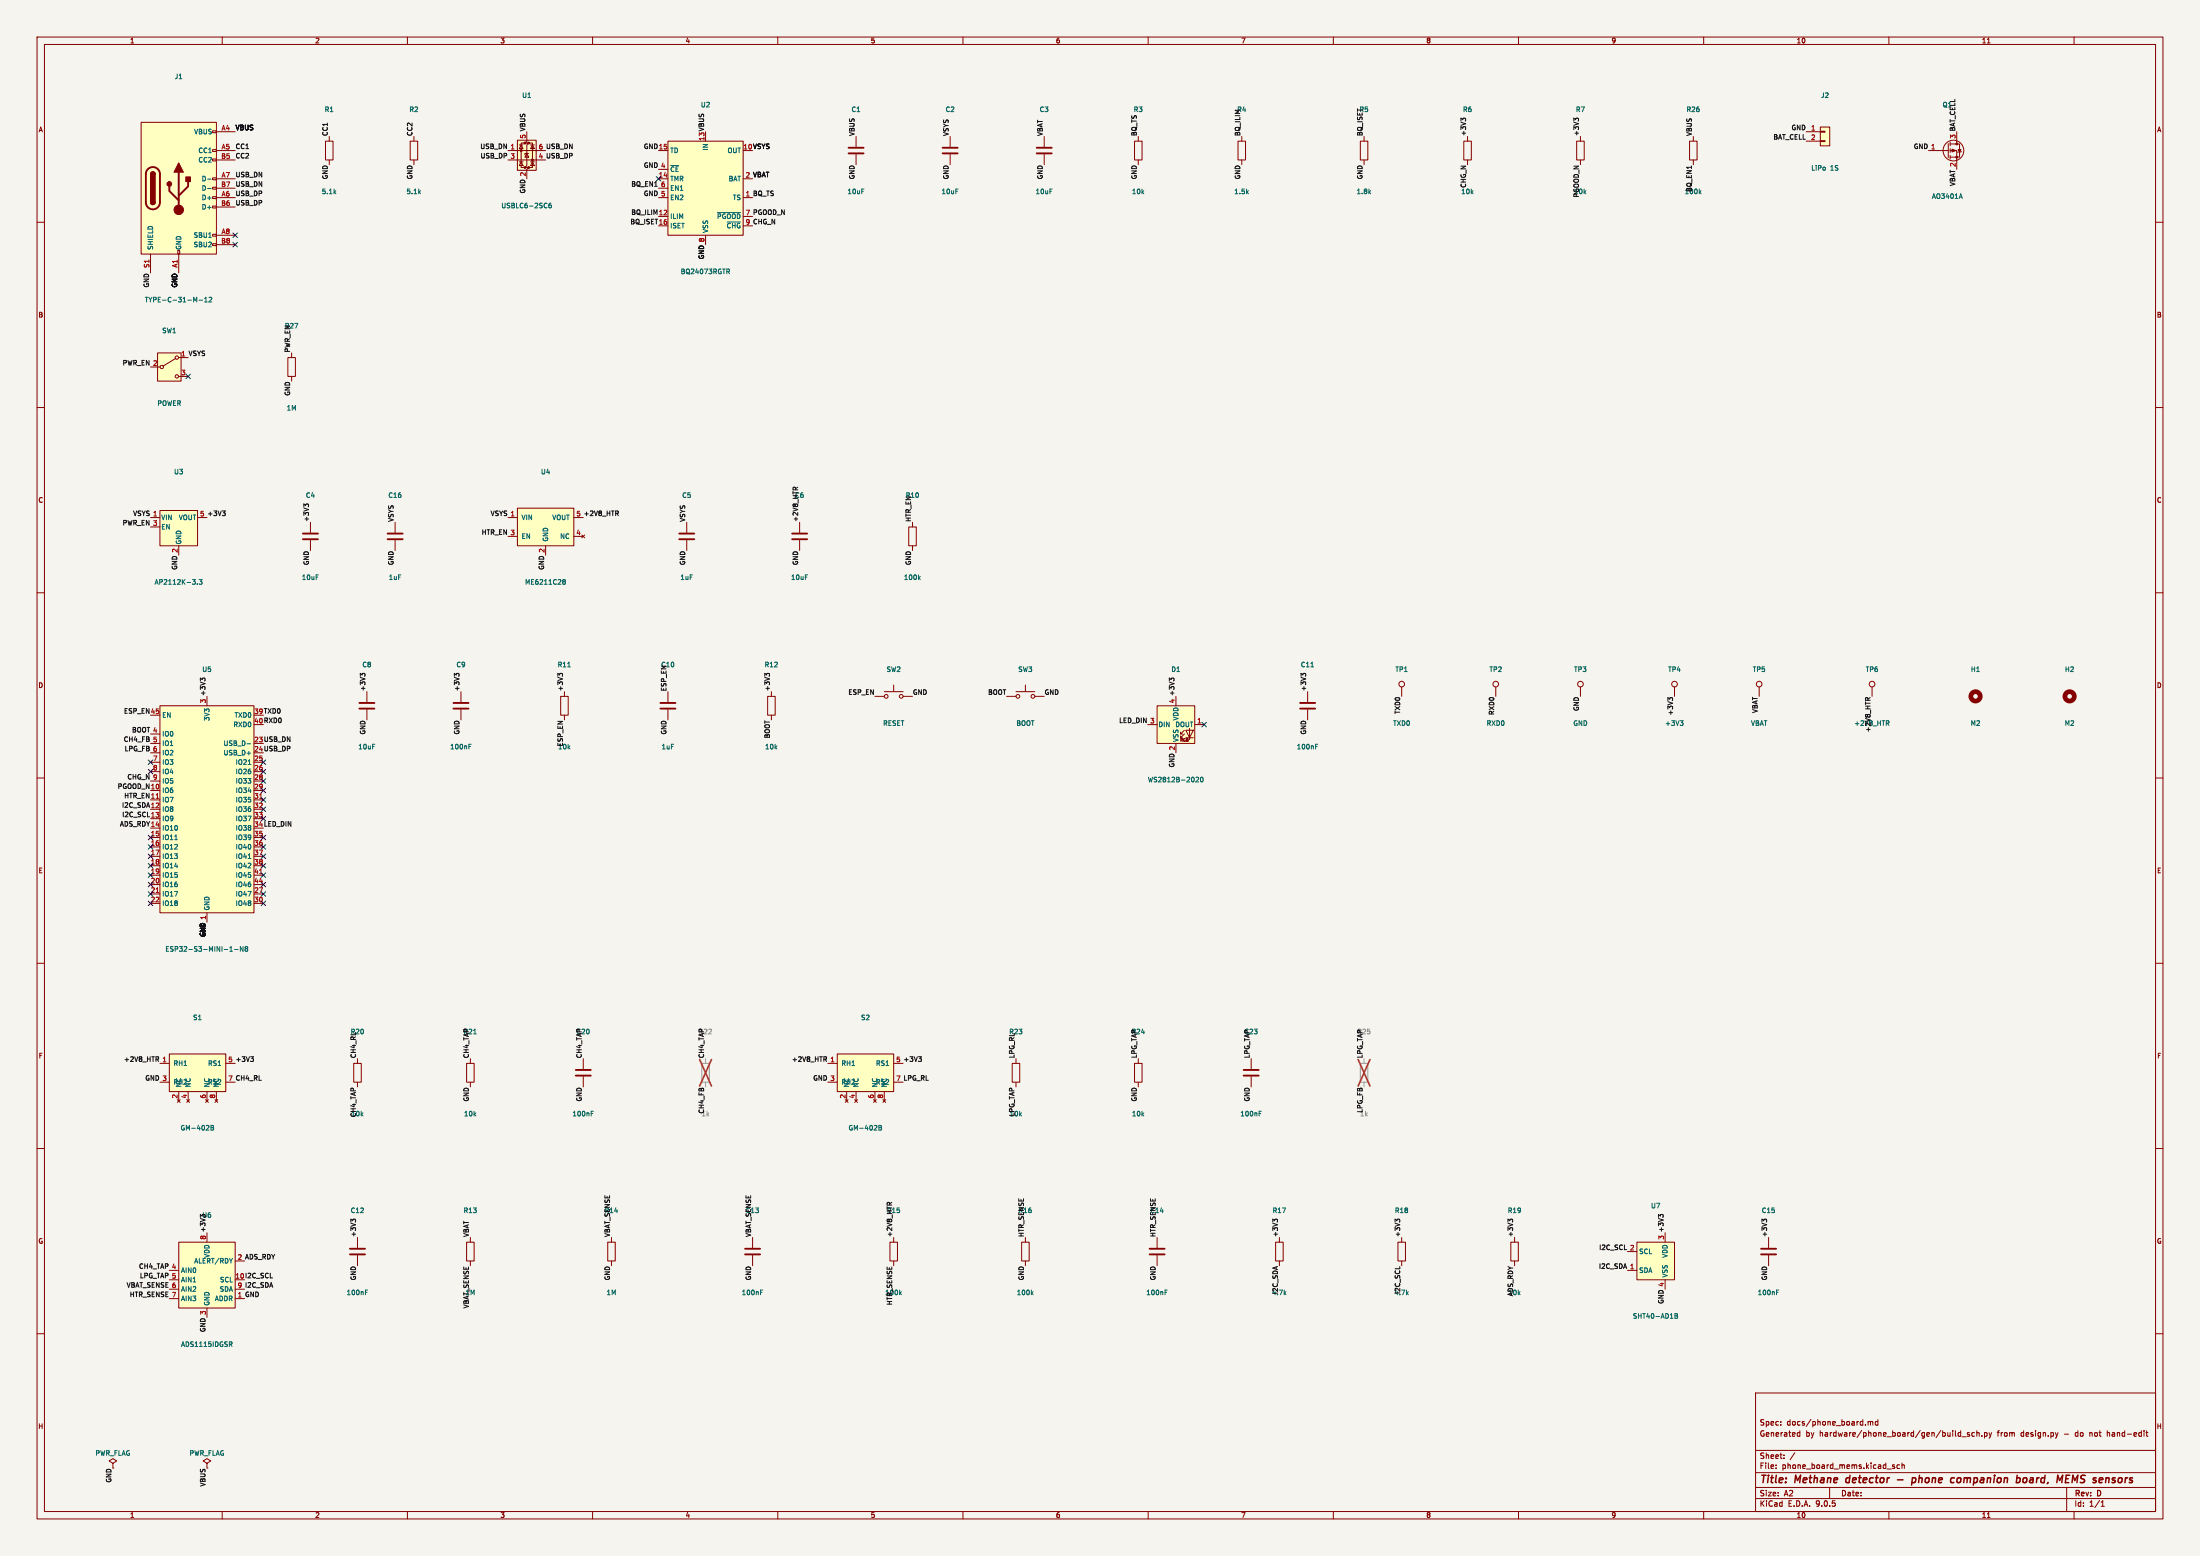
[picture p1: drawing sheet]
<svg xmlns="http://www.w3.org/2000/svg" width="594mm" height="420mm" viewBox="0 0 594 420" stroke-linecap="round" stroke-linejoin="round" font-family="sans-serif">
<path d="M0 0h594v420h-594z" fill="#f5f4ef" stroke="#f5f4ef" stroke-width=".27"/>
<g fill="none" stroke="#840000" stroke-width=".27">
<path d="M10 10h574v400h-574zM12 12h570v396h-570zM60 10v2M110 10v2M160 10v2M210 10v2M260 10v2M310 10v2M360 10v2M410 10v2M460 10v2M510 10v2"/>
<path d="M536.6 11.6h.7M560 10v2M10 60h2M582 60h2M10 110h2M582 110h2M10 160h2M582 160h2M10 210h2M582 210h2M10 260h2M582 260h2"/>
<path d="M10 310h2M582 310h2M10 360h2M474 376h108v32h-108zM582 360h2M474 397.5h108M474 391.5h108M479.5 396.2v.2M479.5 395.4v.2M481.7 393.5v.2M481.7 392.7v.2M484.6 392.1l-1.3 1.9"/>
<path d="M485.4 387.6h.6M485.4 386.7h.6M486 386.2v1.5M504.4 383.7v1M504.4 383.8l.4-.1 .2 .2M505 383.9l.2-.2h.4l.1 1M505 383.9v.8M507 383.7h-.4l-.3 .3 .2 .6h.5M507 383.2v1.5M511.5 395.4h-.3l-.2 .2v.2l.5 .1v.4h-.5M512.9 395.4h-.4l-.3 .3 .1 .6h.6M513.5 395.5l.6-.1 .1 1"/>
<path d="M513.5 394.9v1.5M529.7 387.8h1.2M531.7 386.7h-.3l-.2 .2v.2l.5 .1v.4h-.5M533.1 386.7h-.4l-.3 .3 .1 .6h.6M533.7 386.8l.6-.1 .1 1M533.7 386.2v1.5M535.1 387.5v.2M535.8 386.7h.4l.3 .3-.1 .6h-.6M535.8 386.7v1.5M537 386.7l.4 1M537.4 387.7l-.4 .5M537.7 386.7l-.3 1"/>
<path d="M555.7 386.7l-.4 1M564.2 386.7v1M564.3 386.7l-.1 .1M569 386.2v1.5M569.2 386.7l-.2 .1M579.4 386.7h.6M579.6 386.2v1.3l.4 .2M60 408v2M110 408v2M160 408v2M210 408v2M260 408v2"/>
<path d="M310 408v2M360 408v2M410 408v2M460 408v2M474 404.5h108M474 401.5h108M494 401.5v3M510 408v2M536.6 409.6h.7M558 401.5v6.5M560 408v2M567.3 406.6h.9"/>
<path d="M567.3 405.5l.4-.4v1.5"/>
</g>
<path d="M498.5 399.1l-.1 .7 .3 .4M512.3 399.4h1.5M516.4 399l.5-.1 .4 .3-.3 .9h-.8M516.4 398.9l-.3 2M529.3 399l-.4-.1-.4 .2-.1 .7 .3 .4 .6-.2M546.4 399.1l.3-.2 .5 .2v.7l-.2 .3-.5 .1-.3-.2zM557.8 399.1h.6M558.8 398.2h-.9l-.3 2h1" fill="none" stroke="#840000" stroke-width=".4"/>
<path d="M139.7 137.2h15.2v10.1h-15.2z" fill="#ffffc2"/>
<g fill="none" stroke="#840000" stroke-width=".27">
<path d="M137.2 139.7h2.5M139.7 137.2h15.2v10.1h-15.2zM154.9 139.7h2.6M137.2 144.8h2.5M147.3 147.3v2.6M154.9 144.8h2.6M157.1 144.4l.8 .8M157.9 144.4l-.8 .8M312.4 334v2.8M312.4 338.8v2.8M344.4 335.3h2.1v5.1h-2.1zM345.4 334v1.3"/>
<path d="M345.4 340.4v1.2"/>
</g>
<path d="M152 156.9l.2 .1M152.2 157h.2M152.2 157l-.2 .1M152.4 157h.1M152.5 156.5l-.5 .1M152.5 156.5l.1 .1M152.5 157l.1 .1M152.6 156.6l-.2 .4M152.6 157.1l-.1 .5h-.5M314.6 348.8h.4M314.6 348.2h.6" fill="none" stroke="#006464" stroke-width=".27"/>
<path d="M310.4 337.1h4.1M310.4 338.6h4.1" fill="none" stroke="#840000" stroke-width=".51"/>
<path d="M226.1 284.5h15.2v10.1h-15.2z" fill="#ffffc2"/>
<g fill="none" stroke="#840000" stroke-width=".27">
<path d="M223.5 287h2.6M223.5 292.1h2.6M226.1 284.5h15.2v10.1h-15.2zM228.2 296.8l.8 .8M228.6 294.6v2.6M229 296.8l-.8 .8M230.8 296.8l.7 .8M231.1 294.6v2.6M231.5 296.8l-.7 .8M235.8 296.8l.8 .8M236.2 294.6v2.6M236.6 296.8l-.8 .8"/>
<path d="M238.4 296.8l.7 .8M238.8 294.6v2.6M239.1 296.8l-.7 .8M241.3 287h2.5M241.3 292.1h2.5"/>
</g>
<path d="M237.3 303.8h.4l.3 .2-.3 .4 .3 .4-.2 .2h-.5zM237.3 304.4h.4" fill="none" stroke="#006464" stroke-width=".27"/>
<path d="M180.3 38.1h20.4v25.4h-20.4z" fill="#ffffc2"/>
<path d="M180.3 38.1h20.4v25.4h-20.4zM177.8 40.6h2.5M177.8 45.7h2.5M177.8 48.3h2.5M177.8 50.8h2.5M177.8 53.3h2.5M177.8 58.4h2.5M200.7 53.3h2.5M200.7 58.4h2.5M177.8 61h2.5M190.5 63.5v2.5M200.7 61h2.5" fill="none" stroke="#840000" stroke-width=".27"/>
<path d="M193.7 57.4h6.2M196.3 59.9h3.6M196.2 72.6h.5l.3 .3-.2 .3-.6 .1M196.5 73.3l.5 .6" fill="none" stroke="#006464" stroke-width=".27"/>
<path d="M48.3 335.3h15.2v17.8h-15.2z" fill="#ffffc2"/>
<g fill="none" stroke="#840000" stroke-width=".27">
<path d="M306.3 38.1h2.1v5.1h-2.1zM307.3 36.8v1.3M334.3 38.1h2v5.1h-2zM335.3 36.8v1.3M307.3 43.2v1.3M335.3 43.2v1.3M426.7 185.4v2.6M475 185.4v2.6M48.3 335.3h15.2v17.8h-15.2zM55.9 332.7v2.6M45.7 342.9h2.6M45.7 345.4h2.6"/>
<path d="M45.7 348h2.6M45.7 350.5h2.6M55.9 353.1v2.5M63.5 348h2.5M63.5 350.5h2.5"/>
<circle cx="426.7" cy="184.7" r=".76"/>
<circle cx="475" cy="184.7" r=".76"/>
</g>
<path d="M62.2 362.8l.5 .6M62.4 362.2l.3 .2-.3 .4" fill="none" stroke="#006464" stroke-width=".27"/>
<path d="M38.1 33h20.3v35.6h-20.3z" fill="#ffffc2"/>
<g fill="none" stroke="#840000" stroke-width=".27">
<path d="M38.1 33h20.3v35.6h-20.3zM57.4 35.3h1v.5h-1zM58.4 35.6h5.1M40.6 47l.2-.5 .5-.1 .4 .1 .2 .5M40.6 54.6l.2 .5 .5 .1 .4-.1 .2-.5M57.4 40.4h1v.5h-1zM57.4 42.9h1v.5h-1zM57.4 48h1v.5h-1zM57.4 50.5h1v.6h-1zM57.4 53.1h1v.5h-1zM57.4 55.6h1v.5h-1zM58.4 40.6h5.1"/>
<path d="M58.4 43.2h5.1M58.4 48.3h5.1M58.4 50.8h5.1M58.4 53.3h5.1M58.4 55.9h5.1M40.6 68.6v5.1M48 67.6h.5v1h-.5zM48.3 68.6v5.1M57.4 63.2h1v.6h-1zM57.4 65.8h1v.5h-1zM58.4 63.5h5.1M58.4 66h5.1"/>
<path d="M477.5 334v2.8M477.5 338.8v2.8"/>
</g>
<path d="M39.9 45.7a1.9 1.9 0 0 1 2.1-.5 1.9 1.9 0 0 1 1.2 1.8v7.6a1.91 1.91 0 0 1-1.9 1.9 1.91 1.91 0 0 1-1.9-1.9v-7.8zM45.7 50.3v1.3l2.6 2.5M48.3 46.5v10.1M50.8 49v1.3l-2.5 2.5M475.5 337.1h4.1M475.5 338.6h4.1" fill="none" stroke="#840000" stroke-width=".51"/>
<g fill="#840000" stroke="#840000" stroke-width=".27">
<path d="M40.6 47h1.3v7.6h-1.3z"/>
<path d="M40.8 46.5l.7-.1 .4 .6h-1.3z"/>
<path d="M40.6 54.6h1.3l-.2 .5-.4 .1-.5-.1z"/>
<path d="M48.3 43.9l1.2 2.6h-2.5z"/>
<path d="M50.2 47.8h1.2v1.2h-1.2z"/>
<circle cx="45.7" cy="49.7" r=".63"/>
<circle cx="48.3" cy="56.6" r="1.27"/>
</g>
<path d="M56 48.4h1M56 50.9h1M53.7 81h1M55.2 81.5h.8M55.2 80.6l.4-.4v1.3M56.5 80.4l.4-.2 .3 .4-.8 .9h.8M479.7 348.8h.4M479.7 348.2h.6" fill="none" stroke="#006464" stroke-width=".27"/>
<path d="M442 335.3h10.1v10.1h-10.1z" fill="#ffffc2"/>
<g fill="none" stroke="#840000" stroke-width=".27">
<path d="M87.9 38.1h2v5.1h-2zM88.9 36.8v1.3M231.1 36.8v2.8M256.5 36.8v2.8M281.9 36.8v2.8M395.2 38.1h2.1v5.1h-2.1zM396.2 36.8v1.3M456.2 38.1h2v5.1h-2zM457.2 36.8v1.3M88.9 43.2v1.3M231.1 41.7v2.8M256.5 41.7v2.8"/>
<path d="M281.9 41.7v2.8M396.2 43.2v1.3M457.2 43.2v1.3M83.8 141v2.8M83.8 145.8v2.8M124.5 186.7v2.8M124.5 191.5v2.8M151.4 188h2v5h-2zM152.4 186.7v1.3M152.4 193v1.3M505.5 185.4v2.6M273.3 287h2v5.1h-2z"/>
<path d="M274.3 285.8v1.2M274.3 292.1v1.3M439.4 337.8h2.6M442 335.3h10.1v10.1h-10.1zM449.6 332.7v2.6M439.4 342.9h2.6M449.6 345.4v2.6"/>
<circle cx="505.5" cy="184.7" r=".76"/>
</g>
<path d="M458.9 51.8l.4 .5M459.3 51.5l-.5 .4M153.3 180h.7M509.6 195.2l.4 .6M509.8 194.5l.2 .3-.2 .4M126.6 201.5h.4M126.6 200.9h.6M452.2 354.6h.5l.2 .2-.2 .4 .3 .4-.3 .2h-.5zM452.2 355.2h.5" fill="none" stroke="#006464" stroke-width=".27"/>
<path d="M229.1 39.9h4.1M254.5 39.9h4.1M279.9 39.9h4.1M229.1 41.4h4.1M254.5 41.4h4.1M279.9 41.4h4.1M81.8 144h4.1M81.8 145.5h4.1M122.4 189.7h4.1M122.4 191.3h4.1" fill="none" stroke="#840000" stroke-width=".51"/>
<circle cx="558.8" cy="188" r="1.27" fill="none" stroke="#840000" stroke-width="1.3"/>
<path d="M139.7 37.8h5.1v8.2h-5.1z" fill="#ffffc2"/>
<g fill="#840000" stroke="#840000" stroke-width=".27">
<circle cx="140.7" cy="40.6" r=".25"/>
<circle cx="141.7" cy="38.6" r=".25"/>
<circle cx="141.7" cy="45.2" r=".25"/>
<circle cx="142.7" cy="38.6" r=".25"/>
<circle cx="142.7" cy="45.2" r=".25"/>
<circle cx="143.8" cy="43.2" r=".25"/>
</g>
<g fill="none" stroke="#840000" stroke-width=".27">
<path d="M139.7 37.8h5.1v8.2h-5.1zM140.2 39.1h1M140.7 39.1l.5 1h-1zM141.7 38.6h-1v6.6h1M142.2 35.6v2.5l-.5 .5h1l-.5 .5v5.6l-.5 .5h1l-.5 .5v2.6M142.7 38.6h1.1v6.6h-1.1M143.3 39.1h1M143.8 39.1l.5 1h-1zM425.7 38.1h2v5.1h-2zM426.7 36.8v1.3M137.2 40.6h10.1M137.2 43.2h7.6"/>
<path d="M140.2 43.7h1M140.7 43.7l.5 1h-1zM142.2 41.4l.5 1h-1zM142.7 41.4h-1v.4M143.3 43.7h1M143.8 43.7l.5 1h-1zM426.7 43.2v1.3M106.7 141v2.8M106.7 145.8v2.8M245.4 142.2h2v5.1h-2zM246.4 141v1.2M246.4 147.3v1.3"/>
<path d="M452.1 185.4v2.6M377.4 335.3h2.1v5.1h-2.1zM378.5 334v1.3M407.9 335.3h2.1v5.1h-2.1zM408.9 334v1.3M378.5 340.4v1.2M408.9 340.4v1.2"/>
<circle cx="452.1" cy="184.7" r=".76"/>
</g>
<path d="M148.8 54.8l-.6 .3v.8l.2 .2 .4-.1v-.6l-.4-.1-.2 .3M248.1 156l.4 .4M248.5 155.6l-.5 .5M453.6 194.5h.8l-.4 .5M454.2 195l.2 .3-.2 .5" fill="none" stroke="#006464" stroke-width=".27"/>
<path d="M104.6 144h4.1M104.6 145.5h4.1" fill="none" stroke="#840000" stroke-width=".51"/>
<path d="M491.5 34.3h2.5v5.1h-2.5z" fill="#ffffc2"/>
<g fill="none" stroke="#840000" stroke-width=".27">
<path d="M110.7 38.1h2.1v5.1h-2.1zM111.8 36.8v1.3M367.3 38.1h2v5.1h-2zM368.3 36.8v1.3M487.7 35.6h3.8M487.7 38.1h3.8M491.5 34.3h2.5v5.1h-2.5zM491.5 35.4h1.3v.3h-1.3zM491.5 38h1.3v.2h-1.3zM526 38.7v3.8M526.5 38.9h2.6v3.5h-2.6M526.5 38.4v1"/>
<path d="M528.3 35.6v3.3M111.8 43.2v1.3M368.3 43.2v1.3M520.7 40.6h5.3M526.5 40.6h1.8v5.1M526.5 40.1v1M526.5 41.9v1M528.7 40.4h.8l-.4 .6zM529.6 40.9l-1 .2M99.1 186.7v2.8M99.1 191.5v2.8"/>
<circle cx="527.4" cy="40.6" r="2.79"/>
</g>
<g fill="#840000" stroke="#840000" stroke-width=".27">
<path d="M527 40.3l1.1 .3-1.1 .4z"/>
<circle cx="528.3" cy="38.9" r=".25"/>
<circle cx="528.3" cy="42.4" r=".25"/>
</g>
<path d="M529.4 52.3l.4 1.3" fill="none" stroke="#006464" stroke-width=".27"/>
<path d="M97 189.7h4.1M97 191.3h4.1" fill="none" stroke="#840000" stroke-width=".51"/>
<path d="M42.5 95.3h6.4v7.6h-6.4z" fill="#ffffc2"/>
<g fill="none" stroke="#840000" stroke-width=".27">
<path d="M40.6 99.1h2.6M42.5 95.3h6.4v7.6h-6.4zM47.4 96.8l-3.3 2M48.3 96.5h2.5M77.7 96.5h2.1v5.1h-2.1zM78.7 95.3v1.2M48.3 101.6h2.5M78.7 101.6v1.3M353.1 186.7v2.8M353.1 191.5v2.8M378.5 185.4v2.6M403.9 185.4v2.6"/>
<path d="M203.2 334v2.8M203.2 338.8v2.8"/>
<circle cx="43.7" cy="99.1" r=".46"/>
<circle cx="47.8" cy="96.5" r=".46"/>
<circle cx="47.8" cy="101.6" r=".46"/>
<circle cx="378.5" cy="184.7" r=".76"/>
<circle cx="403.9" cy="184.7" r=".76"/>
</g>
<circle cx="533.4" cy="188" r="1.27" fill="none" stroke="#840000" stroke-width="1.3"/>
<path d="M189.5 287h2v5.1h-2zM190.5 285.8v1.2M190.5 292.1v1.3M367.3 287h2v5.1h-2zM368.3 285.8v1.2M368.3 292.1v1.3" fill="none" stroke="#9c9b98" stroke-width=".27"/>
<path d="M188.9 286l3.2 7.1M192.1 286l-3.2 7.1M366.7 286l3.2 7.1M369.9 286l-3.2 7.1" fill="none" stroke="#e12e31" stroke-width=".46"/>
<path d="M351 189.7h4.1M351 191.3h4.1M201.2 337.1h4M201.2 338.6h4" fill="none" stroke="#840000" stroke-width=".51"/>
<path d="M353.9 180h.8M355.2 201.5h.4M355.2 200.9h.6M205.3 348.8h.5M205.3 348.2h.7" fill="none" stroke="#006464" stroke-width=".27"/>
<path d="M43.2 137.8h10.1v9.5h-10.1z" fill="#ffffc2"/>
<g fill="none" stroke="#840000" stroke-width=".27">
<path d="M40.6 139.7h2.6M43.2 137.8h10.1v9.5h-10.1zM53.3 139.7h2.6M40.6 142.2h2.6M48.3 147.3v2.6M306.3 287h2.1v5.1h-2.1zM307.3 285.8v1.2M307.3 292.1v1.3M337.8 285.8v2.7M337.8 290.6v2.8M240.3 335.3h2v5.1h-2zM241.3 334v1.3"/>
<path d="M275.8 335.3h2.1v5.1h-2.1zM276.9 334v1.3M241.3 340.4v1.2M276.9 340.4v1.2"/>
</g>
<path d="M51.9 156.4h.8l-.4 .5M52.7 157v.6M53.3 157.6v.1M53.8 156.4h.7l-.4 .5 .4 .1v.6h-.7M340 299.9h.6M340 300.6h.4M243 349l.4 .5M243.4 348.6l-.5 .5M278.6 349l.3 .5M278.9 348.6l-.4 .5" fill="none" stroke="#006464" stroke-width=".27"/>
<path d="M335.8 288.8h4.1M335.8 290.3h4.1" fill="none" stroke="#840000" stroke-width=".51"/>
<path d="M43.2 190.5h25.4v55.9h-25.4z" fill="#ffffc2"/>
<g fill="none" stroke="#840000" stroke-width=".27">
<path d="M40.6 193h2.6M40.6 198.1h2.6M43.2 190.5h25.4v55.9h-25.4zM55.9 188v2.5M40.6 200.7h2.6M40.6 203.2h2.6M40.6 205.7h2.6M40.6 208.3h2.6M40.6 210.8h2.6M40.6 213.4h2.6M40.6 215.9h2.6M40.6 218.4h2.6"/>
<path d="M68.6 205.7h2.5M68.6 208.3h2.5M68.6 210.8h2.5M68.6 213.4h2.5M68.6 215.9h2.5M68.6 218.4h2.5M40.6 221h2.6M40.6 223.5h2.6M40.6 226.1h2.6M40.6 228.6h2.6M40.6 231.1h2.6M40.6 233.7h2.6"/>
<path d="M40.6 236.2h2.6M40.6 238.8h2.6M68.6 221h2.5M68.6 226.1h2.5M68.6 228.6h2.5M68.6 231.1h2.5M68.6 233.7h2.5M68.6 236.2h2.5M68.6 238.8h2.5M40.6 241.3h2.6M40.6 243.8h2.6M55.9 246.4v2.5"/>
<path d="M68.6 241.3h2.5M68.6 243.8h2.5"/>
</g>
<path d="M42.2 215.5h.7M70.1 215.5h.7M70.1 235.8h.7M42.2 240.9h.7" fill="none" stroke="#a90000" stroke-width=".27"/>
<path d="M66.7 200.8h1M67 206.3h.7M47.2 226.6h.7M67 231.7h.7M62 256.8h.8M62 255.9l.4-.4v1.3M63.3 256.3h1M65.6 255.5v1.3l-.7-1.3v1.3M66.4 256l-.2 .3 .2 .5 .5-.3-.3-.5M66.4 256l-.2-.2 .2-.3 .5 .2-.3 .3M66.4 256h.2" fill="none" stroke="#006464" stroke-width=".27"/>
<path d="M45.7 284.5h15.3v10.1h-15.3z" fill="#ffffc2"/>
<g fill="none" stroke="#840000" stroke-width=".27">
<path d="M185.4 141v2.8M185.4 145.8v2.8M180.3 186.7v2.8M180.3 191.5v2.8M207.3 188h2v5h-2zM208.3 186.7v1.3M208.3 193v1.3M236.2 188h2.6M238.8 186.7h5M241.3 184.9v1.8M243.8 188h2.6M271.8 188h2.5"/>
<path d="M274.3 186.7h5.1M276.9 184.9v1.8M279.4 188h2.5M43.2 287h2.5M43.2 292.1h2.5M45.7 284.5h15.3v10.1h-15.3zM47.9 296.8l.7 .8M48.3 294.6v2.6M48.6 296.8l-.7 .8M50.4 296.8l.8 .8M50.8 294.6v2.6M51.2 296.8l-.8 .8"/>
<path d="M55.5 296.8l.8 .8M55.9 294.6v2.6M56.3 296.8l-.8 .8M58 296.8l.8 .8M58.4 294.6v2.6M58.8 296.8l-.8 .8M61 287h2.5M61 292.1h2.5M95.5 287h2v5.1h-2zM96.5 285.8v1.2M96.5 292.1v1.3M126 287h2v5.1h-2z"/>
<path d="M127 285.8v1.2M127 292.1v1.3M157.5 285.8v2.7M157.5 290.6v2.8M96.5 334v2.8M96.5 338.8v2.8M126 335.3h2v5.1h-2zM127 334v1.3M164.1 335.3h2v5.1h-2zM165.1 334v1.3M127 340.4v1.2M165.1 340.4v1.2"/>
<path d="M30.5 395l1-.7-1-.6-1 .6 1 .7v1.2M55.9 395l1-.7-1-.6-1 .6 1 .7v1.2"/>
<circle cx="239.3" cy="188" r=".51"/>
<circle cx="243.3" cy="188" r=".51"/>
<circle cx="274.8" cy="188" r=".51"/>
<circle cx="278.9" cy="188" r=".51"/>
</g>
<path d="M127.9 279.1h.7M159.6 299.9h.6M57 303.8h.4l.2 .2-.2 .4 .3 .4-.2 .2h-.5zM57 304.4h.4M159.6 300.6h.5M98.7 348.8h.4M98.7 348.2h.6" fill="none" stroke="#006464" stroke-width=".27"/>
<path d="M183.4 144h4.1M183.4 145.5h4.1M178.3 189.7h4.1M178.3 191.3h4.1M155.4 288.8h4.1M155.4 290.3h4.1M94.5 337.1h4.1M94.5 338.6h4.1" fill="none" stroke="#840000" stroke-width=".51"/>
<path d="M312.4 190.5h10.2v10.2h-10.2z" fill="#ffffc2"/>
<g fill="none" stroke="#840000" stroke-width=".27">
<path d="M215.9 141v2.8M215.9 145.8v2.8M309.9 195.6h2.5M312.4 190.5h10.2v10.2h-10.2zM318.8 198.1h.5M318.8 199.1h.5M319.8 197.1l-1 1v-.5M319.8 198.1l-1 1v-.5M320.2 197.1h2l-1 2zM320.2 199.1h2M321.2 196.6v3M322.6 195.6h2.5"/>
<path d="M317.5 200.7v2.5"/>
</g>
<path d="M322.9 209.9l.5-.1 .2 .3-.7 .9h.7M324.2 209.9l.2-.1a.62 .62 0 0 1 .5 .6 .62 .62 0 0 1-.6 .6l-.2-.4z" fill="none" stroke="#006464" stroke-width=".27"/>
<path d="M213.9 144h4M213.9 145.5h4" fill="none" stroke="#840000" stroke-width=".51"/>
<g fill="none" stroke="#0f0f0f" stroke-width=".27">
<path d="M394.9 32.1l.3-.2 .5 .2M394.9 32.3l-.4-.4v.8M425.4 32.3l-.5-.4v.8M425.4 32.1l.3-.2 .5 .2M60 137.9h.8l-.4 .5M60.6 138.4l.2 .2-.2 .6M82.5 136.5l-.5-.5v.8M82.5 136.3l.3-.3 .5 .3M166.5 138.6l.5 .6M166.7 137.9l.3 .3-.3 .4M214.1 131.7l.3-.2 .4 .2M215.4 131.5l-.6 .4"/>
<path d="M54.6 183.4l-.5-.4v.8M54.6 183.3l.2-.3 .6 .3M97.8 182.2l-.5-.4v.7M97.8 182l.2-.2 .5 .2M123.2 182l.2-.2 .5 .2M123.2 182.2l-.5-.4v.7M151.1 182l.2-.2 .6 .2M151.1 182.2l-.5-.4v.7M207 182l.2-.2 .6 .2M207 182.2l-.5-.4v.7M316.2 183.3l.2-.3 .6 .3M316.2 183.4l-.5-.4v.8"/>
<path d="M351.8 182l.2-.2 .5 .2M351.8 182.2l-.5-.4v.7M450.8 188.7l-.5-.4v.8M450.8 188.5l.3-.2 .5 .2M503.7 188.5l.2-.2 .4 .2M504.9 188.3l-.6 .4M42.4 285.9l.4 .6M42.6 285.2l.2 .3-.2 .4M67.7 285.2h.7l-.4 .5M68.2 285.7l.2 .3-.2 .5M222.8 285.9l.4 .6M222.9 285.2l.3 .3-.3 .4"/>
<path d="M248 285.2h.8l-.4 .5M248.5 285.7l.3 .3-.3 .5M95.2 329.3l.3-.2 .5 .2M95.2 329.5l-.5-.4v.8M239.5 324.8l.3-.3 .4 .3M240.8 324.5l-.6 .5M344.1 329.5l-.4-.4v.8M344.1 329.3l.3-.2 .5 .2M377.2 329.3l.2-.2 .5 .2M377.2 329.5l-.5-.4v.8M407.6 329.3l.3-.2 .5 .2M407.6 329.5l-.4-.4v.8"/>
<path d="M448.3 328.2l-.5-.4v.8M448.3 328l.2-.2 .6 .2M476.2 329.3l.3-.2 .5 .2M476.2 329.5l-.5-.4v.8"/>
</g>
<g fill="none" stroke="#000084" stroke-width=".27">
<path d="M177.2 47.7l1.2 1.2M178.4 47.7l-1.2 1.2M62.9 62.9l1.2 1.2M62.9 65.4l1.2 1.2M64.1 62.9l-1.2 1.2M64.1 65.4l-1.2 1.2M50.2 101l1.2 1.2M51.4 101l-1.2 1.2M324.5 195l1.2 1.2M325.7 195l-1.2 1.2M40 207.7l1.2 1.2M40 205.1l1.2 1.2"/>
<path d="M41.2 207.7l-1.2 1.2M41.2 205.1l-1.2 1.2M70.5 212.8l1.2 1.2M70.5 217.8l1.2 1.2M70.5 215.3l1.2 1.2M70.5 210.2l1.2 1.2M70.5 207.7l1.2 1.2M70.5 205.1l1.2 1.2M71.7 212.8l-1.2 1.2M71.7 217.8l-1.2 1.2M71.7 215.3l-1.2 1.2M71.7 210.2l-1.2 1.2"/>
<path d="M71.7 207.7l-1.2 1.2M71.7 205.1l-1.2 1.2M40 233.1l1.2 1.2M40 225.5l1.2 1.2M40 230.5l1.2 1.2M40 228l1.2 1.2M40 238.2l1.2 1.2M40 235.6l1.2 1.2M41.2 233.1l-1.2 1.2M41.2 225.5l-1.2 1.2M41.2 230.5l-1.2 1.2M41.2 228l-1.2 1.2"/>
<path d="M41.2 235.6l-1.2 1.2M41.2 238.2l-1.2 1.2M70.5 228l1.2 1.2M70.5 225.5l1.2 1.2M70.5 235.6l1.2 1.2M70.5 233.1l1.2 1.2M70.5 238.2l1.2 1.2M70.5 220.4l1.2 1.2M70.5 230.5l1.2 1.2M71.7 228l-1.2 1.2M71.7 225.5l-1.2 1.2M71.7 235.6l-1.2 1.2"/>
<path d="M71.7 233.1l-1.2 1.2M71.7 238.2l-1.2 1.2M71.7 220.4l-1.2 1.2M71.7 230.5l-1.2 1.2M40 243.2l1.2 1.2M40 240.7l1.2 1.2M41.2 243.2l-1.2 1.2M41.2 240.7l-1.2 1.2M70.5 243.2l1.2 1.2M70.5 240.7l1.2 1.2M71.7 243.2l-1.2 1.2M71.7 240.7l-1.2 1.2"/>
</g>
<g font-size="2.8" fill="#840000">
<text x="475" y="400.9">Title:</text>
<text x="484.7" y="400.9">Methane</text>
<text x="499.3" y="400.9">detector</text>
<text x="518.7" y="400.9">phone</text>
<text x="530" y="400.9">companion</text>
<text x="548.5" y="400.9">board,</text>
<text x="560.2" y="400.9">MEMS</text>
<text x="570.8" y="400.9">sensors</text>
</g>
<g font-size="2.1" fill="#840000">
<text x="475" y="388">Generated</text>
<text x="475" y="385">Spec:</text>
<text x="482.4" y="385">docs/phone_board.md</text>
<text x="487.5" y="388">by</text>
<text x="491.3" y="388">hardware/phone_board/gen/build_sch.py</text>
<text x="539.5" y="388">from</text>
<text x="545.9" y="388">design.py</text>
<text x="557.7" y="388">-</text>
<text x="560.9" y="388">do</text>
<text x="564.9" y="388">not</text>
<text x="569.8" y="388">hand-edit</text>
<text x="475" y="394">Sheet:</text>
<text x="475" y="396.7">File:</text>
<text x="481.1" y="396.7">phone_board_mems.kicad_sch</text>
<text x="475" y="406.9">KiCad</text>
<text x="475" y="404.1">Size:</text>
<text x="481.7" y="404.1">A2</text>
<text x="482.7" y="406.9">E.D.A.</text>
<text x="490.3" y="406.9">9.0.5</text>
<text x="497" y="404.1">Date:</text>
<text x="560" y="404.3">Rev:</text>
<text x="560" y="406.9">Id:</text>
<text x="564.1" y="406.9">1/1</text>
<text x="566.4" y="404.3">D</text>
</g>
<g font-size="1.8" fill="#840000">
<text x="35" y="11.9">1</text>
<text x="85" y="11.9">2</text>
<text x="135" y="11.9">3</text>
<text x="185" y="11.9">4</text>
<text x="235" y="11.9">5</text>
<text x="285" y="11.9">6</text>
<text x="335" y="11.9">7</text>
<text x="385" y="11.9">8</text>
<text x="435" y="11.9">9</text>
<text x="485" y="11.9">10</text>
<text x="535" y="11.9">11</text>
<text x="10.3" y="35.9">A</text>
<text x="582.3" y="35.9">A</text>
<text x="10.3" y="85.9">B</text>
<text x="582.3" y="85.9">B</text>
<text x="10.3" y="135.9">C</text>
<text x="582.3" y="135.9">C</text>
<text x="10.3" y="185.9">D</text>
<text x="582.3" y="185.9">D</text>
<text x="10.3" y="235.9">E</text>
<text x="582.3" y="235.9">E</text>
<text x="10.3" y="285.9">F</text>
<text x="582.3" y="285.9">F</text>
<text x="10.3" y="335.9">G</text>
<text x="582.3" y="335.9">G</text>
<text x="10.2" y="385.9">H</text>
<text x="582.2" y="385.9">H</text>
<text x="35" y="409.9">1</text>
<text x="85" y="409.9">2</text>
<text x="135" y="409.9">3</text>
<text x="185" y="409.9">4</text>
<text x="235" y="409.9">5</text>
<text x="285" y="409.9">6</text>
<text x="335" y="409.9">7</text>
<text x="385" y="409.9">8</text>
<text x="435" y="409.9">9</text>
<text x="485" y="409.9">10</text>
<text x="535" y="409.9">11</text>
</g>
<g font-size="1.8" fill="#006464">
<text x="47.1" y="21.5">J1</text>
<text x="140.9" y="26.6">U1</text>
<text x="189.1" y="29.2">U2</text>
<text x="491.6" y="26.6">J2</text>
<text x="87.6" y="30.4">R1</text>
<text x="110.4" y="30.4">R2</text>
<text x="229.8" y="30.4">C1</text>
<text x="255.2" y="30.4">C2</text>
<text x="280.6" y="30.4">C3</text>
<text x="306" y="30.4">R3</text>
<text x="394.9" y="30.4">R6</text>
<text x="425.4" y="30.4">R7</text>
<text x="455.3" y="30.4">R26</text>
<text x="52.3" y="36.4">VBUS</text>
<text x="53.5" y="41.5">CC1</text>
<text x="180.8" y="41.5">TD</text>
<text x="191.4" y="40.7" transform="rotate(-90 191.4 40.7)">IN</text>
<text x="196.3" y="41.5">OUT</text>
<text x="53.5" y="44">CC2</text>
<text x="180.8" y="46.6">~{CE}</text>
<text x="488.9" y="46.2">LiPo</text>
<text x="494.2" y="46.2">1S</text>
<text x="54.4" y="49.1">D-</text>
<text x="54.4" y="51.7">D-</text>
<text x="86.8" y="52.6">5.1k</text>
<text x="109.6" y="52.6">5.1k</text>
<text x="180.8" y="49.1">TMR</text>
<text x="180.8" y="51.7">EN1</text>
<text x="196.6" y="49.1">BAT</text>
<text x="228.7" y="52.6">10uF</text>
<text x="254.1" y="52.6">10uF</text>
<text x="279.5" y="52.6">10uF</text>
<text x="305.5" y="52.6">10k</text>
<text x="333.2" y="52.6">1.5k</text>
<text x="366.2" y="52.6">1.8k</text>
<text x="394.4" y="52.6">10k</text>
<text x="521.5" y="53.9">AO3401A</text>
<text x="54.4" y="54.2">D+</text>
<text x="54.4" y="56.7">D+</text>
<text x="135.2" y="56.4">USBLC6-2SC6</text>
<text x="180.8" y="54.2">EN2</text>
<text x="180.8" y="59.3">ILIM</text>
<text x="193.5" y="59.3">~{PGOOD}</text>
<text x="197.8" y="54.2">TS</text>
<text x="52.2" y="64.4">SBU1</text>
<text x="180.8" y="61.8">ISET</text>
<text x="191.4" y="63" transform="rotate(-90 191.4 63)">VSS</text>
<text x="41.5" y="67.6" transform="rotate(-90 41.5 67.6)">SHIELD</text>
<text x="49.1" y="67.6" transform="rotate(-90 49.1 67.6)">GND</text>
<text x="52.2" y="66.9">SBU2</text>
<text x="183.7" y="74.2">BQ24073RGTR</text>
<text x="39" y="81.8">TYPE-C-31-M-12</text>
<text x="43.7" y="90.1">SW1</text>
<text x="42.4" y="109.7">POWER</text>
<text x="77.3" y="111">1M</text>
<text x="46.9" y="128.2">U3</text>
<text x="145.9" y="128.2">U4</text>
<text x="82.5" y="134.6">C4</text>
<text x="104.7" y="134.6">C16</text>
<text x="184.1" y="134.6">C5</text>
<text x="43.4" y="140.6">VIN</text>
<text x="43.4" y="143.1">EN</text>
<text x="48.2" y="140.6">VOUT</text>
<text x="140.7" y="140.6">VIN</text>
<text x="149" y="140.6">VOUT</text>
<text x="49.1" y="147.1" transform="rotate(-90 49.1 147.1)">GND</text>
<text x="140.7" y="145.6">EN</text>
<text x="148.2" y="146.3" transform="rotate(-90 148.2 146.3)">GND</text>
<text x="151.1" y="145.6">NC</text>
<text x="41.6" y="158">AP2112K-3.3</text>
<text x="81.4" y="156.7">10uF</text>
<text x="104.9" y="156.7">1uF</text>
<text x="141.7" y="158">ME6211C28</text>
<text x="183.6" y="156.7">1uF</text>
<text x="213.5" y="156.7">10uF</text>
<text x="244" y="156.7">100k</text>
<text x="54.5" y="181.6">U5</text>
<text x="97.7" y="180.3">C8</text>
<text x="123.1" y="180.3">C9</text>
<text x="150.5" y="180.3">R11</text>
<text x="206.3" y="180.3">R12</text>
<text x="239.3" y="181.6">SW2</text>
<text x="274.8" y="181.6">SW3</text>
<text x="316.2" y="181.6">D1</text>
<text x="351.1" y="180.3">C11</text>
<text x="376.6" y="181.6">TP1</text>
<text x="402" y="181.6">TP2</text>
<text x="424.9" y="181.6">TP3</text>
<text x="450.3" y="181.6">TP4</text>
<text x="473.2" y="181.6">TP5</text>
<text x="503.6" y="181.6">TP6</text>
<text x="532" y="181.6">H1</text>
<text x="557.4" y="181.6">H2</text>
<text x="43.7" y="193.9">EN</text>
<text x="56.7" y="194.7" transform="rotate(-90 56.7 194.7)">3V3</text>
<text x="62.9" y="196.4">RXD0</text>
<text x="63.2" y="193.9">TXD0</text>
<text x="238.3" y="196.1">RESET</text>
<text x="274.3" y="196.1">BOOT</text>
<text x="312.7" y="196.4">DIN</text>
<text x="317.2" y="196.4">DOUT</text>
<text x="318.4" y="194.6" transform="rotate(-90 318.4 194.6)">VDD</text>
<text x="376" y="196.1">TXD0</text>
<text x="401.3" y="196.1">RXD0</text>
<text x="424.7" y="196.1">GND</text>
<text x="449.5" y="196.1">+3V3</text>
<text x="472.7" y="196.1">VBAT</text>
<text x="532" y="196.1">M2</text>
<text x="557.4" y="196.1">M2</text>
<text x="43.7" y="199">IO0</text>
<text x="43.7" y="201.5">IO1</text>
<text x="60.2" y="201.5">USB_D-</text>
<text x="96.6" y="202.4">10uF</text>
<text x="121.4" y="202.4">100nF</text>
<text x="178.5" y="202.4">1uF</text>
<text x="206.5" y="202.4">10k</text>
<text x="318.4" y="200.4" transform="rotate(-90 318.4 200.4)">VSS</text>
<text x="350" y="202.4">100nF</text>
<text x="43.7" y="204.1">IO2</text>
<text x="43.7" y="206.6">IO3</text>
<text x="43.7" y="209.1">IO4</text>
<text x="60.2" y="204.1">USB_D+</text>
<text x="63.5" y="206.6">IO21</text>
<text x="63.5" y="209.1">IO26</text>
<text x="43.7" y="211.7">IO5</text>
<text x="43.7" y="214.2">IO6</text>
<text x="63.5" y="211.7">IO33</text>
<text x="63.5" y="214.2">IO34</text>
<text x="309.8" y="211.3">WS2812B-2020</text>
<text x="43.7" y="216.8">IO7</text>
<text x="43.7" y="219.3">IO8</text>
<text x="43.7" y="221.8">IO9</text>
<text x="63.5" y="216.8">IO35</text>
<text x="63.5" y="219.3">IO36</text>
<text x="63.5" y="221.8">IO37</text>
<text x="43.7" y="224.4">IO10</text>
<text x="43.7" y="226.9">IO11</text>
<text x="63.5" y="224.4">IO38</text>
<text x="63.5" y="226.9">IO39</text>
<text x="43.7" y="229.5">IO12</text>
<text x="43.7" y="232">IO13</text>
<text x="63.5" y="229.5">IO40</text>
<text x="63.5" y="232">IO41</text>
<text x="43.7" y="234.5">IO14</text>
<text x="43.7" y="237.1">IO15</text>
<text x="43.7" y="239.6">IO16</text>
<text x="63.5" y="234.5">IO42</text>
<text x="63.5" y="237.1">IO45</text>
<text x="63.5" y="239.6">IO46</text>
<text x="43.7" y="242.2">IO17</text>
<text x="43.7" y="244.7">IO18</text>
<text x="56.7" y="245.9" transform="rotate(-90 56.7 245.9)">GND</text>
<text x="63.5" y="242.2">IO47</text>
<text x="63.5" y="244.7">IO48</text>
<text x="44.5" y="257.1">ESP32-S3-MINI-1-N8</text>
<text x="52" y="275.5">S1</text>
<text x="232.4" y="275.5">S2</text>
<text x="46.7" y="287.9">RH1</text>
<text x="56.1" y="287.9">RS1</text>
<text x="227.1" y="287.9">RH1</text>
<text x="236.4" y="287.9">RS1</text>
<text x="46.7" y="293">RH2</text>
<text x="49.1" y="293.6" transform="rotate(-90 49.1 293.6)">NC</text>
<text x="51.7" y="293.6" transform="rotate(-90 51.7 293.6)">NC</text>
<text x="56.7" y="293.6" transform="rotate(-90 56.7 293.6)">NC</text>
<text x="59.3" y="293.6" transform="rotate(-90 59.3 293.6)">NC</text>
<text x="227.1" y="293">RH2</text>
<text x="229.5" y="293.6" transform="rotate(-90 229.5 293.6)">NC</text>
<text x="232" y="293.6" transform="rotate(-90 232 293.6)">NC</text>
<text x="237.1" y="293.6" transform="rotate(-90 237.1 293.6)">NC</text>
<text x="239.6" y="293.6" transform="rotate(-90 239.6 293.6)">NC</text>
<text x="48.6" y="305.3">GM-402B</text>
<text x="125.2" y="301.5">10k</text>
<text x="154.4" y="301.5">100nF</text>
<text x="229" y="305.3">GM-402B</text>
<text x="305.5" y="301.5">10k</text>
<text x="334.8" y="301.5">100nF</text>
<text x="94.6" y="327.6">C12</text>
<text x="125.1" y="327.6">R13</text>
<text x="343.5" y="327.6">R17</text>
<text x="376.5" y="327.6">R18</text>
<text x="407" y="327.6">R19</text>
<text x="445.7" y="326.3">U7</text>
<text x="475.6" y="327.6">C15</text>
<text x="52.3" y="341.2">ALERT/RDY</text>
<text x="56.7" y="339.6" transform="rotate(-90 56.7 339.6)">VDD</text>
<text x="442.5" y="338.7">SCL</text>
<text x="450.4" y="339.6" transform="rotate(-90 450.4 339.6)">VDD</text>
<text x="48.8" y="343.8">AIN0</text>
<text x="48.8" y="346.3">AIN1</text>
<text x="59.3" y="346.3">SCL</text>
<text x="442.5" y="343.8">SDA</text>
<text x="450.4" y="344.9" transform="rotate(-90 450.4 344.9)">VSS</text>
<text x="48.8" y="348.8">AIN2</text>
<text x="48.8" y="351.4">AIN3</text>
<text x="56.7" y="352.6" transform="rotate(-90 56.7 352.6)">GND</text>
<text x="57.9" y="351.4">ADDR</text>
<text x="59.2" y="348.8">SDA</text>
<text x="93.5" y="349.8">100nF</text>
<text x="163.7" y="349.8">1M</text>
<text x="200.2" y="349.8">100nF</text>
<text x="274.4" y="349.8">100k</text>
<text x="309.4" y="349.8">100nF</text>
<text x="474.5" y="349.8">100nF</text>
<text x="440.8" y="356.1">SHT40-AD1B</text>
<text x="48.8" y="363.7">ADS1115IDGSR</text>
<text x="25.7" y="393.1">PWR_FLAG</text>
<text x="51.1" y="393.1">PWR_FLAG</text>
</g>
<g font-size="1.8" fill="#0f0f0f">
<text x="524.4" y="29.2">Q1</text>
<text x="63.5" y="35.2">VBUS</text>
<text x="333.9" y="30.4">R4</text>
<text x="367" y="30.4">R5</text>
<text x="483.6" y="35.2">GND</text>
<text x="63.5" y="40.3">CC1</text>
<text x="88.6" y="36.8" transform="rotate(-90 88.6 36.8)">CC1</text>
<text x="111.4" y="36.8" transform="rotate(-90 111.4 36.8)">CC2</text>
<text x="129.6" y="40.3">USB_DN 1</text>
<text x="142" y="37.5" transform="rotate(-90 142 37.5)">5 VBUS</text>
<text x="145.3" y="40.4">6 USB_DN</text>
<text x="173.7" y="40.3">GND15</text>
<text x="190.2" y="38.1" transform="rotate(-90 190.2 38.1)">13 VBUS</text>
<text x="200.6" y="40.4">10 VSYS</text>
<text x="230.8" y="36.8" transform="rotate(-90 230.8 36.8)">VBUS</text>
<text x="256.2" y="36.8" transform="rotate(-90 256.2 36.8)">VSYS</text>
<text x="281.6" y="36.8" transform="rotate(-90 281.6 36.8)">VBAT</text>
<text x="307" y="36.8" transform="rotate(-90 307 36.8)">BQ_TS</text>
<text x="334.9" y="36.8" transform="rotate(-90 334.9 36.8)">BQ_ILIM</text>
<text x="368" y="36.8" transform="rotate(-90 368 36.8)">BQ_ISET</text>
<text x="395.9" y="36.8" transform="rotate(-90 395.9 36.8)">+3V3</text>
<text x="426.4" y="36.8" transform="rotate(-90 426.4 36.8)">+3V3</text>
<text x="456.9" y="36.8" transform="rotate(-90 456.9 36.8)">VBUS</text>
<text x="478.7" y="37.8">BAT_CELL</text>
<text x="516.6" y="40.3">GND 1</text>
<text x="528.1" y="37.5" transform="rotate(-90 528.1 37.5)">3 BAT_CELL</text>
<text x="63.5" y="42.8">CC2</text>
<text x="63.5" y="47.9">USB_DN</text>
<text x="129.6" y="42.8">USB_DP 3</text>
<text x="145.3" y="42.9">4 USB_DP</text>
<text x="173.7" y="45.4">GND 4</text>
<text x="63.5" y="50.5">USB_DN</text>
<text x="63.5" y="53">USB_DP</text>
<text x="88.6" y="48.5" transform="rotate(-90 88.6 48.5)">GND</text>
<text x="111.4" y="48.5" transform="rotate(-90 111.4 48.5)">GND</text>
<text x="141.9" y="52.3" transform="rotate(-90 141.9 52.3)">GND 2</text>
<text x="170.3" y="50.5">BQ_EN1</text>
<text x="173.7" y="53">GND 5</text>
<text x="201.2" y="48">2 VBAT</text>
<text x="201.2" y="53.1">1 BQ_TS</text>
<text x="230.8" y="48.5" transform="rotate(-90 230.8 48.5)">GND</text>
<text x="256.2" y="48.5" transform="rotate(-90 256.2 48.5)">GND</text>
<text x="281.6" y="48.5" transform="rotate(-90 281.6 48.5)">GND</text>
<text x="307" y="48.5" transform="rotate(-90 307 48.5)">GND</text>
<text x="334.9" y="48.5" transform="rotate(-90 334.9 48.5)">GND</text>
<text x="368" y="48.5" transform="rotate(-90 368 48.5)">GND</text>
<text x="395.9" y="50.8" transform="rotate(-90 395.9 50.8)">CHG_N</text>
<text x="424.9" y="52.6">10k</text>
<text x="426.4" y="53.4" transform="rotate(-90 426.4 53.4)">PGOOD_N</text>
<text x="454.8" y="52.6">100k</text>
<text x="456.9" y="51.9" transform="rotate(-90 456.9 51.9)">BQ_EN1</text>
<text x="528" y="50.3" transform="rotate(-90 528 50.3)">VBAT 2</text>
<text x="63.5" y="55.5">USB_DP</text>
<text x="170.3" y="58.1">BQ_ILIM 12</text>
<text x="201.2" y="58.2">7 PGOOD_N</text>
<text x="170.1" y="60.6">BQ_ISET16</text>
<text x="201.2" y="60.7">9 CHG_N</text>
<text x="190.2" y="70.1" transform="rotate(-90 190.2 70.1)">GND 8</text>
<text x="40.3" y="77.7" transform="rotate(-90 40.3 77.7)">GND</text>
<text x="47.9" y="77.7" transform="rotate(-90 47.9 77.7)">GND</text>
<text x="76.8" y="88.8">R27</text>
<text x="78.4" y="95.3" transform="rotate(-90 78.4 95.3)">PWR_EN</text>
<text x="33" y="98.7">PWR_EN 2</text>
<text x="48.8" y="96.3">1 VSYS</text>
<text x="78.4" y="106.9" transform="rotate(-90 78.4 106.9)">GND</text>
<text x="214.6" y="134.6">C6</text>
<text x="244.4" y="134.6">R10</text>
<text x="33" y="141.9">PWR_EN 3</text>
<text x="35.8" y="139.4">VSYS 1</text>
<text x="53.9" y="139.4">5 +3V3</text>
<text x="83.5" y="141" transform="rotate(-90 83.5 141)">+3V3</text>
<text x="106.3" y="141" transform="rotate(-90 106.3 141)">VSYS</text>
<text x="132.4" y="139.4">VSYS 1</text>
<text x="155.5" y="139.4">5 +2V8_HTR</text>
<text x="185.1" y="141" transform="rotate(-90 185.1 141)">VSYS</text>
<text x="215.6" y="141" transform="rotate(-90 215.6 141)">+2V8_HTR</text>
<text x="246" y="141" transform="rotate(-90 246 141)">HTR_EN</text>
<text x="129.9" y="144.4">HTR_EN 3</text>
<text x="47.9" y="153.9" transform="rotate(-90 47.9 153.9)">GND 2</text>
<text x="83.5" y="152.7" transform="rotate(-90 83.5 152.7)">GND</text>
<text x="106.3" y="152.7" transform="rotate(-90 106.3 152.7)">GND</text>
<text x="147" y="153.9" transform="rotate(-90 147 153.9)">GND 2</text>
<text x="185.1" y="152.7" transform="rotate(-90 185.1 152.7)">GND</text>
<text x="215.6" y="152.7" transform="rotate(-90 215.6 152.7)">GND</text>
<text x="246" y="152.7" transform="rotate(-90 246 152.7)">GND</text>
<text x="178.4" y="180.3">C10</text>
<text x="55.6" y="189.9" transform="rotate(-90 55.6 189.9)">3 +3V3</text>
<text x="98.7" y="186.7" transform="rotate(-90 98.7 186.7)">+3V3</text>
<text x="124.1" y="186.7" transform="rotate(-90 124.1 186.7)">+3V3</text>
<text x="152.1" y="186.7" transform="rotate(-90 152.1 186.7)">+3V3</text>
<text x="180" y="186.7" transform="rotate(-90 180 186.7)">ESP_EN</text>
<text x="207.9" y="186.7" transform="rotate(-90 207.9 186.7)">+3V3</text>
<text x="228.9" y="187.6">ESP_EN</text>
<text x="246.4" y="187.6">GND</text>
<text x="266.7" y="187.6">BOOT</text>
<text x="281.9" y="187.6">GND</text>
<text x="317.2" y="189.9" transform="rotate(-90 317.2 189.9)">4 +3V3</text>
<text x="352.7" y="186.7" transform="rotate(-90 352.7 186.7)">+3V3</text>
<text x="33.4" y="192.7">ESP_EN45</text>
<text x="35.5" y="197.8">BOOT 4</text>
<text x="68.5" y="192.8">39 TXD0</text>
<text x="68.5" y="195.3">40 RXD0</text>
<text x="302.1" y="195.2">LED_DIN 3</text>
<text x="378.1" y="192.8" transform="rotate(-90 378.1 192.8)">TXD0</text>
<text x="403.5" y="193.1" transform="rotate(-90 403.5 193.1)">RXD0</text>
<text x="426.4" y="192" transform="rotate(-90 426.4 192)">GND</text>
<text x="451.8" y="193.2" transform="rotate(-90 451.8 193.2)">+3V3</text>
<text x="474.6" y="192.6" transform="rotate(-90 474.6 192.6)">VBAT</text>
<text x="500.6" y="196.1">+2V8_HTR</text>
<text x="505.1" y="197.8" transform="rotate(-90 505.1 197.8)">+2V8_HTR</text>
<text x="33.3" y="200.3">CH4_FB 5</text>
<text x="33.5" y="202.9">LPG_FB 6</text>
<text x="68.5" y="200.4">23 USB_DN</text>
<text x="68.5" y="202.9">24 USB_DP</text>
<text x="98.7" y="198.4" transform="rotate(-90 98.7 198.4)">GND</text>
<text x="124.1" y="198.4" transform="rotate(-90 124.1 198.4)">GND</text>
<text x="150.6" y="202.4">10k</text>
<text x="152.1" y="201.6" transform="rotate(-90 152.1 201.6)">ESP_EN</text>
<text x="180" y="198.4" transform="rotate(-90 180 198.4)">GND</text>
<text x="207.9" y="199.4" transform="rotate(-90 207.9 199.4)">BOOT</text>
<text x="352.7" y="198.4" transform="rotate(-90 352.7 198.4)">GND</text>
<text x="317.2" y="207.3" transform="rotate(-90 317.2 207.3)">GND 2</text>
<text x="31.7" y="213">PGOOD_N10</text>
<text x="33.4" y="215.6">HTR_EN11</text>
<text x="34.3" y="210.5">CHG_N 9</text>
<text x="32.8" y="218.1">I2C_SDA 12</text>
<text x="32.9" y="220.6">I2C_SCL 13</text>
<text x="32.3" y="223.2">ADS_RDY14</text>
<text x="68.5" y="223.3">34 LED_DIN</text>
<text x="55.5" y="253" transform="rotate(-90 55.5 253)">GND</text>
<text x="94.6" y="279.3">R20</text>
<text x="125.1" y="279.3">R21</text>
<text x="155.5" y="279.3">C20</text>
<text x="188.6" y="279.3">R22</text>
<text x="272.4" y="279.3">R23</text>
<text x="305.4" y="279.3">R24</text>
<text x="335.9" y="279.3">C23</text>
<text x="366.4" y="279.3">R25</text>
<text x="33.4" y="286.7">+2V8_HTR</text>
<text x="61.5" y="286.8">5 +3V3</text>
<text x="96.2" y="285.8" transform="rotate(-90 96.2 285.8)">CH4_RL</text>
<text x="126.7" y="285.8" transform="rotate(-90 126.7 285.8)">CH4_TAP</text>
<text x="157.1" y="285.8" transform="rotate(-90 157.1 285.8)">CH4_TAP</text>
<text x="190.2" y="285.8" transform="rotate(-90 190.2 285.8)">CH4_TAP</text>
<text x="213.7" y="286.7">+2V8_HTR</text>
<text x="241.9" y="286.8">5 +3V3</text>
<text x="274" y="285.8" transform="rotate(-90 274 285.8)">LPG_RL</text>
<text x="307" y="285.8" transform="rotate(-90 307 285.8)">LPG_TAP</text>
<text x="337.5" y="285.8" transform="rotate(-90 337.5 285.8)">LPG_TAP</text>
<text x="368" y="285.8" transform="rotate(-90 368 285.8)">LPG_TAP</text>
<text x="39.1" y="291.8">GND 3</text>
<text x="61.5" y="291.8">7 CH4_RL</text>
<text x="219.4" y="291.8">GND 3</text>
<text x="241.9" y="291.8">7 LPG_RL</text>
<text x="126.7" y="297.4" transform="rotate(-90 126.7 297.4)">GND</text>
<text x="157.1" y="297.4" transform="rotate(-90 157.1 297.4)">GND</text>
<text x="307" y="297.4" transform="rotate(-90 307 297.4)">GND</text>
<text x="337.5" y="297.4" transform="rotate(-90 337.5 297.4)">GND</text>
<text x="94.7" y="301.5">10k</text>
<text x="96.2" y="301.7" transform="rotate(-90 96.2 301.7)">CH4_TAP</text>
<text x="189.3" y="301.5">1k</text>
<text x="190.2" y="300.7" transform="rotate(-90 190.2 300.7)">CH4_FB</text>
<text x="272.5" y="301.5">10k</text>
<text x="274" y="301.4" transform="rotate(-90 274 301.4)">LPG_TAP</text>
<text x="368" y="300.5" transform="rotate(-90 368 300.5)">LPG_FB</text>
<text x="54.5" y="328.9">U6</text>
<text x="163.2" y="327.6">R14</text>
<text x="201.3" y="327.6">C13</text>
<text x="239.4" y="327.6">R15</text>
<text x="274.9" y="327.6">R16</text>
<text x="310.5" y="327.6">C14</text>
<text x="55.6" y="334.7" transform="rotate(-90 55.6 334.7)">8 +3V3</text>
<text x="96.2" y="334" transform="rotate(-90 96.2 334)">+3V3</text>
<text x="126.7" y="334" transform="rotate(-90 126.7 334)">VBAT</text>
<text x="164.8" y="334" transform="rotate(-90 164.8 334)">VBAT_SENSE</text>
<text x="202.9" y="334" transform="rotate(-90 202.9 334)">VBAT_SENSE</text>
<text x="241" y="334" transform="rotate(-90 241 334)">+2V8_HTR</text>
<text x="276.5" y="334" transform="rotate(-90 276.5 334)">HTR_SENSE</text>
<text x="312.1" y="334" transform="rotate(-90 312.1 334)">HTR_SENSE</text>
<text x="345.1" y="334" transform="rotate(-90 345.1 334)">+3V3</text>
<text x="378.1" y="334" transform="rotate(-90 378.1 334)">+3V3</text>
<text x="408.6" y="334" transform="rotate(-90 408.6 334)">+3V3</text>
<text x="449.3" y="334.7" transform="rotate(-90 449.3 334.7)">3 +3V3</text>
<text x="477.2" y="334" transform="rotate(-90 477.2 334)">+3V3</text>
<text x="64.1" y="340.1">2 ADS_RDY</text>
<text x="431.7" y="337.5">I2C_SCL 2</text>
<text x="34.1" y="347.6">VBAT_SENSE 6</text>
<text x="37.4" y="342.6">CH4_TAP 4</text>
<text x="37.7" y="345.1">LPG_TAP 5</text>
<text x="63.5" y="345.2">10 I2C_SCL</text>
<text x="64.1" y="347.7">9 I2C_SDA</text>
<text x="96.2" y="345.7" transform="rotate(-90 96.2 345.7)">GND</text>
<text x="164.8" y="345.7" transform="rotate(-90 164.8 345.7)">GND</text>
<text x="202.9" y="345.7" transform="rotate(-90 202.9 345.7)">GND</text>
<text x="276.5" y="345.7" transform="rotate(-90 276.5 345.7)">GND</text>
<text x="312.1" y="345.7" transform="rotate(-90 312.1 345.7)">GND</text>
<text x="431.6" y="342.6">I2C_SDA 1</text>
<text x="477.2" y="345.7" transform="rotate(-90 477.2 345.7)">GND</text>
<text x="34.9" y="350.2">HTR_SENSE 7</text>
<text x="64.1" y="350.3">1 GND</text>
<text x="125.6" y="349.8">1M</text>
<text x="126.7" y="353.3" transform="rotate(-90 126.7 353.3)">VBAT_SENSE</text>
<text x="238.9" y="349.8">100k</text>
<text x="241" y="352.4" transform="rotate(-90 241 352.4)">HTR_SENSE</text>
<text x="343.3" y="349.8">4.7k</text>
<text x="345.1" y="349.5" transform="rotate(-90 345.1 349.5)">I2C_SDA</text>
<text x="376.3" y="349.8">4.7k</text>
<text x="378.1" y="349.4" transform="rotate(-90 378.1 349.4)">I2C_SCL</text>
<text x="407.1" y="349.8">10k</text>
<text x="408.6" y="350" transform="rotate(-90 408.6 350)">ADS_RDY</text>
<text x="449.2" y="352.1" transform="rotate(-90 449.2 352.1)">GND 4</text>
<text x="55.5" y="359.7" transform="rotate(-90 55.5 359.7)">GND 3</text>
<text x="30.1" y="400.3" transform="rotate(-90 30.1 400.3)">GND</text>
<text x="55.5" y="401.3" transform="rotate(-90 55.5 401.3)">VBUS</text>
</g>
<g font-size="1.8" fill="#a90000">
<text x="59.7" y="35.3">A4</text>
<text x="488.9" y="35.3">1</text>
<text x="59.7" y="40.4">A5</text>
<text x="488.9" y="37.8">2</text>
<text x="59.6" y="42.9">B5</text>
<text x="59.6" y="50.5">B7</text>
<text x="59.7" y="48">A7</text>
<text x="59.7" y="53.1">A6</text>
<text x="177.8" y="48">14</text>
<text x="178.4" y="50.5">6</text>
<text x="59.6" y="55.6">B6</text>
<text x="59.6" y="65.8">B8</text>
<text x="59.7" y="63.2">A8</text>
<text x="196.1" y="61.8">~{CHG}</text>
<text x="40.4" y="72.4" transform="rotate(-90 40.4 72.4)">S1</text>
<text x="48" y="72.4" transform="rotate(-90 48 72.4)">A1</text>
<text x="48.8" y="101.3">3</text>
<text x="155.5" y="144.5">4</text>
<text x="323.1" y="195.3">1</text>
<text x="41.2" y="205.5">7</text>
<text x="41.2" y="208">8</text>
<text x="68.5" y="205.5">25</text>
<text x="68.5" y="208">26</text>
<text x="68.5" y="210.6">28</text>
<text x="68.5" y="213.1">29</text>
<text x="68.5" y="215.6">31</text>
<text x="68.5" y="218.2">32</text>
<text x="68.5" y="220.7">33</text>
<text x="40.6" y="225.8">15</text>
<text x="68.5" y="225.8">35</text>
<text x="40.6" y="228.3">16</text>
<text x="40.6" y="230.9">17</text>
<text x="40.6" y="233.4">18</text>
<text x="68.5" y="228.3">36</text>
<text x="68.5" y="230.9">37</text>
<text x="68.5" y="233.4">38</text>
<text x="40.6" y="236">19</text>
<text x="40.6" y="238.5">20</text>
<text x="68.5" y="236">41</text>
<text x="68.5" y="238.5">44</text>
<text x="40.6" y="241">21</text>
<text x="40.6" y="243.6">22</text>
<text x="68.5" y="241">27</text>
<text x="68.5" y="243.6">30</text>
<text x="55.5" y="253" transform="rotate(-90 55.5 253)">GND 1</text>
<text x="43.7" y="286.8">1</text>
<text x="224.1" y="286.8">1</text>
<text x="48" y="296.6" transform="rotate(-90 48 296.6)">2</text>
<text x="50.5" y="296.6" transform="rotate(-90 50.5 296.6)">4</text>
<text x="55.6" y="296.6" transform="rotate(-90 55.6 296.6)">6</text>
<text x="58.2" y="296.6" transform="rotate(-90 58.2 296.6)">8</text>
<text x="228.3" y="296.6" transform="rotate(-90 228.3 296.6)">2</text>
<text x="230.9" y="296.6" transform="rotate(-90 230.9 296.6)">4</text>
<text x="236" y="296.6" transform="rotate(-90 236 296.6)">6</text>
<text x="238.5" y="296.6" transform="rotate(-90 238.5 296.6)">8</text>
</g>
<text font-size="1.8" fill="#939391" x="367.1" y="301.5">1k</text>
<text font-size="1.1" fill="#840000" x="318.5" y="200.4">RGB</text>
</svg>
